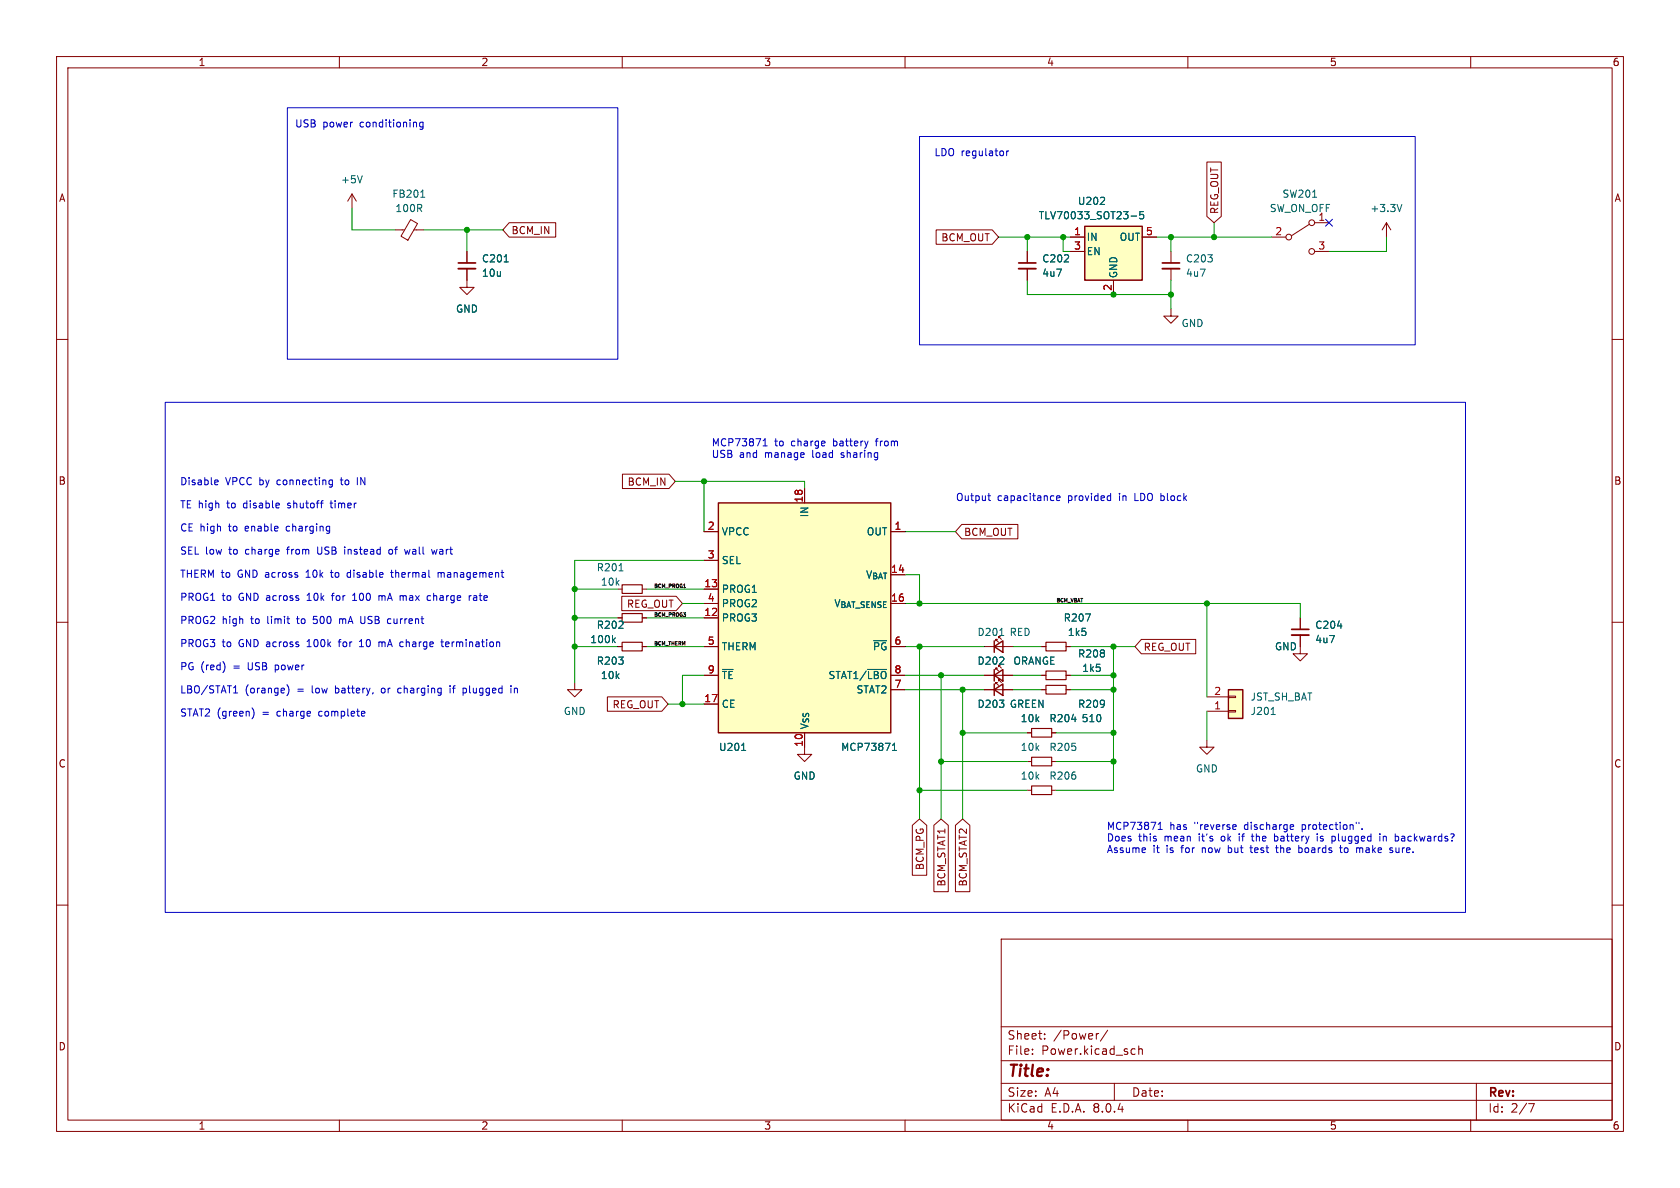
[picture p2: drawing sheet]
<svg xmlns="http://www.w3.org/2000/svg" width="297mm" height="210mm" viewBox="0 0 297 210" stroke-linecap="round" stroke-linejoin="round" font-family="sans-serif">
<g fill="none" stroke="#840000" stroke-width=".18">
<path d="M10 10h277v190h-277zM12 12h273v186h-273zM60 10v2M110 10v2M160 10v2M210 10v2M260 10v2M62.2 34.3l-.7 1.3M62.2 34.3v2.5M62.2 34.3l.8 1.3M72.6 38.8l1.2 .7-1.7 3-1.2-.7zM10 60h2"/>
<path d="M69.8 40.6h1.7M73.2 40.6h1.7M82.5 49.5v1.3h1.3l-1.3 1.3-1.2-1.3h1.2M285 60h2M10 110h2M109.2 104.1h.8M109.2 114.3h.8M109.2 109.2h.8M113.5 104.1h.8M113.5 114.3h.8M113.5 109.2h.8M174 114.3h5.1"/>
<path d="M176 113.3v-.3h.3h-.3l.5 .5M184.1 119.4h.8M184.1 114.3h.8M188.5 119.4h.7M188.5 114.3h.7M285 110h2M181.6 129.5h.8M181.6 134.6h.8M181.6 139.7h.8M184.1 121.9h.8M185.9 129.5h.8M185.9 134.6h.8"/>
<path d="M185.9 139.7h.8M188.5 121.9h.7M213.4 130.8v1.3h1.2l-1.2 1.3-1.3-1.3h1.3M10 160h2M285 160h2M177 166h108v32h-108zM60 198v2M110 198v2M160 198v2M177 194.5h108M177 191.5h108M177 187.5h108"/>
<path d="M177 181.5h108M182.5 186.3v.1M182.5 185.5v.1M184.7 183.6v.1M184.7 182.8v.1M194.2 182.7l-.2 .1M195.8 182.1l-1.3 2M197 191.5v3M200.2 185.4l.5 .1M200.7 186.3l-.5 .1M201.3 185.5l.2-.1 .4 .1 .1 .9M201.3 184.9v1.5"/>
<path d="M210 198v2M260 198v2M261 191.5v6.5M270.2 195.1h1l-.6 1.5"/>
</g>
<path d="M110 103.4h3.5v1.5h-3.5zM110 113.5h3.5v1.6h-3.5zM110 108.5h3.5v1.5h-3.5zM184.9 118.6h3.6v1.5h-3.6zM184.9 113.5h3.6v1.6h-3.6zM182.4 128.8h3.5v1.5h-3.5zM182.4 133.9h3.5v1.5h-3.5zM182.4 138.9h3.5v1.6h-3.5zM184.9 121.2h3.6v1.5h-3.6z" fill="none" stroke="#840000" stroke-width=".2"/>
<path d="M64 31.1l-.4 1.2M74.4 34.9h.7M74.6 33.8l.1-.2v1.3M108.4 113.1l.4 .5M108.8 112.8l-.5 .4M109.4 100.9h.8M176.7 112.3h.8M191.9 108.5h.9l-.6 1.3M189.5 127.2h.7" fill="none" stroke="#006464" stroke-width=".18"/>
<path d="M175.8 114.3l1.5-1v2zM175.8 113.3v2" fill="none" stroke="#840000" stroke-width=".25"/>
<path d="M217.2 121.9h2.5v5.1h-2.5z" fill="#ffffc2"/>
<path d="M174 119.4h5.1M176 118.4v-.3h.3h-.3l.5 .5M101.6 120.7v1.2h1.3l-1.3 1.3-1.3-1.3h1.3M213.4 125.7h3.8M213.4 123.2h3.8M217.2 123.1h1.2v.2h-1.2zM217.2 125.6h1.2v.3h-1.2z" fill="none" stroke="#840000" stroke-width=".18"/>
<path d="M175.8 119.4l1.5-1v2zM175.8 118.4v2M217.2 121.9h2.5v5.1h-2.5z" fill="none" stroke="#840000" stroke-width=".25"/>
<path d="M224.7 126.3h.7" fill="none" stroke="#006464" stroke-width=".18"/>
<path d="M127 88.9h30.5v40.6h-30.5z" fill="#ffffc2"/>
<path d="M127 88.9h30.5v40.6h-30.5z" fill="none" stroke="#840000" stroke-width=".25"/>
<g fill="none" stroke="#840000" stroke-width=".18">
<path d="M231.5 39.6l-3.2 2.1M232.4 39.4h2.5M245.1 39.4l-.8 1.2M245.1 39.4v2.5M245.1 39.4l.8 1.2M181.6 44.5v2M181.6 47.5v2M207 54.6v1.3h1.3l-1.3 1.3-1.3-1.3h1.3M207 44.5v2M207 47.5v2M224.8 41.9h2.5M232.4 44.5h2.5"/>
<path d="M124.5 94h2.5M124.5 99.1h2.5M142.2 86.4v2.5M157.5 94h2.5M124.5 109.2h2.5M124.5 104.1h2.5M124.5 106.7h2.5M124.5 114.3h2.5M124.5 119.4h2.5M157.5 114.3h2.5M157.5 119.4h2.5M229.9 112.3v3.3h1.2l-1.2 1.2-1.3-1.2h1.3"/>
<path d="M229.9 109.2v2.1M124.5 124.5h2.5M142.2 129.5v2.6M157.5 121.9h2.5"/>
<circle cx="231.9" cy="39.4" r=".51"/>
<circle cx="227.8" cy="41.9" r=".51"/>
<circle cx="231.9" cy="44.5" r=".51"/>
</g>
<path d="M232 34.9h.8M247.8 36.1l-.4 1.3M127.7 118.3h1.9M153.4 118.3h3.3M236.5 110.7h.7M131.1 132.7h.7M157.8 132.7h.7M157.8 131.8l.3-.4v1.3" fill="none" stroke="#006464" stroke-width=".18"/>
<path d="M180.1 47.5h3M205.5 47.5h3M228.3 112.3h3.1" fill="none" stroke="#840000" stroke-width=".33"/>
<path d="M180.1 46.5h3M205.5 46.5h3M228.3 111.3h3.1" fill="none" stroke="#840000" stroke-width=".3"/>
<path d="M191.8 40h10.1v9.5h-10.1z" fill="#ffffc2"/>
<path d="M191.8 40h10.1v9.5h-10.1zM175.8 121.9l1.5-1v2zM175.8 120.9v2" fill="none" stroke="#840000" stroke-width=".25"/>
<g fill="none" stroke="#840000" stroke-width=".18">
<path d="M90 39.4h8.2v2.5h-8.2l-1.1-1.3zM213.4 28.6h2.5v9.7l-1.3 1.1-1.2-1.1zM82.5 44.5v2M82.5 47.5v2M165.5 40.6h9.9l1.1 1.3-1.1 1.3h-9.9zM181.6 44.5v2M181.6 47.5v2M189.2 41.9h2.6M189.2 44.5h2.6M196.8 49.5v2.6M201.9 41.9h2.6M110 83.8h8.3l1.1 1.3-1.1 1.3h-8.3z"/>
<path d="M124.5 94h2.5M124.5 99.1h2.5M142.2 86.4v2.5M157.5 94h2.5M170 92.7h9.9v2.6h-9.9l-1.1-1.3zM109.2 114.3h.8M109.2 109.2h.8M109.9 105.4h9.6l1.1 1.3-1.1 1.3h-9.6zM113.5 114.3h.8M113.5 109.2h.8M124.5 114.3h2.5M124.5 109.2h2.5"/>
<path d="M124.5 119.4h2.5M124.5 104.1h2.5M124.5 106.7h2.5M157.5 114.3h2.5M157.5 119.4h2.5M174 119.4h1.8M177.3 119.4h1.8M184.1 114.3h.8M184.1 119.4h.8M188.5 114.3h.7M188.5 119.4h.7M201.8 113h9.6v2.6h-9.6l-1.1-1.3z"/>
<path d="M229.9 109.2v2.1M229.9 112.3v2M107.4 123.2h9.6l1.1 1.3-1.1 1.2h-9.6zM124.5 124.5h2.5M142.2 129.5v3.9h1.3l-1.3 1.2-1.2-1.2h1.2M157.5 121.9h2.5M174 121.9h5.1M176 120.9v-.2h.3h-.3l.5 .5M176.5 120.4v-.3h.3h-.3l.5 .6M181.6 129.5h.8M184.1 121.9h.8M185.9 129.5h.8"/>
<path d="M188.5 121.9h.7M161.3 145.9l1.3-1.1 1.2 1.1v8.8h-2.5zM165.1 145.9l1.3-1.1 1.2 1.1v11.7h-2.5zM168.9 145.9l1.3-1.1 1.3 1.1v11.7h-2.6z"/>
</g>
<g fill="none" stroke="#006464" stroke-width=".18">
<path d="M194.5 36.1h.8M195.2 35v.4M200 38.2h.9M202.1 37.4h-.6v.6l.2-.1 .4 .1 .1 .1-.1 .5-.1 .1-.5-.1M89.1 46.3h.8M108.4 113.1l.4 .5M108.8 112.8l-.5 .4M127.7 118.3h1.9M153.4 118.3h3.3M191.9 108.5h.9l-.6 1.3M236.5 110.7h.7M131.1 132.7h.7"/>
<path d="M157.8 132.7h.7M157.8 131.8l.3-.4v1.3M189.5 127.2h.7"/>
</g>
<path d="M81 47.5h3.1" fill="none" stroke="#840000" stroke-width=".33"/>
<path d="M81 46.5h3.1" fill="none" stroke="#840000" stroke-width=".3"/>
<g fill="none" stroke="#0000c2" stroke-width=".18">
<path d="M50.8 19.1h58.4v44.4h-58.4zM74.8 21.6v1l-.3 .3-.3-.1M74.8 21.7l-.4-.1-.2 .2 .1 .6h.5M162.6 24.1h87.6v36.9h-87.6zM178 26.7v.8M178.3 26.7l-.3 .2M29.2 71.1h229.9v90.2h-229.9zM134.9 78.8h.7M134.9 77.9l.4-.3v1.2M38.1 84.8l.4 .1 .1 .3-.6 .1M38.5 85.6l-.4 .1M56.2 96.7v1l.2 .3"/>
<path d="M58.3 85.6h.5M58.3 84.9h.5M58.3 88.9h.5M58.5 88.5l.1 1.2M58.8 84.8v1.1l-.3 .2h-.3M60.9 96.7v.1M63.2 84.4v1.3M69.3 97.2l-.3-.1-.3 .3 .2 .5h.4M72.5 97.1l-.3 .9-.2-.6-.2 .6M76.3 97.1l.2 .9 .3-.6 .2 .6 .3-.9M174.6 87.6h.5M174.8 87.2v1.1l.3 .2"/>
<path d="M186.2 87.6l.1 .1M186.3 88.4l-.1 .1M186.8 88.1l.6-.2-.1-.2-.3-.1-.2 .2 .1 .6h.4M196 87.6l.3 .1M196.3 88.4l-.3 .1M196.3 87.2v1.3M39.7 117.3l.1 .5-.1 .7M54.1 102.1h.7M54.2 101.1h-.1M54.3 106.1h.7M54.3 114.3h.7M54.4 105.2h-.1"/>
<path d="M54.4 113.4h-.1M55.4 110.1l.2 .1M56 109h-.6v.6l.2-.2M58.4 101.2h.5M58.6 100.8v1.2M58.6 105.3h.5M58.8 104.9v1.2M59.8 113.5h.5M60 109.4v.8M60 113.1v1.2M60.4 109.4l-.4 .1M61.8 101.2l-.3 .1-.1 .1v.5l.4 .2"/>
<path d="M62.3 106.1h.8M62.3 105.2l.4-.3v1.2M63.5 114.3h.8M63.5 113.4l.4-.4v1.3M64.4 110.2h-.4M67 105.4l.3-.1 .2 .2M67 105.3v.8M67 113.5v.8M67 113.6l.3-.1 .2 .2M69 109.4h.1M69 101.2h.5M69.1 110.2h-.1"/>
<path d="M69.2 100.8v1.1l.3 .2M71.2 113.5h.1M71.2 105.4l.1 .1M71.3 105.5v.6M71.3 114.3h-.1M71.5 105.3l-.2 .2M75.8 105.3l.3 .1M76.1 106.1h-.3M77.4 101.3l.4-.1 .2 .2M77.4 101.2v.9M77.9 113.5h.5M78 101.4v.7"/>
<path d="M78.1 113v1.1l.3 .2M78.2 101.2l-.2 .2M79 113.5l-.2 .2v.4l.2 .2M79.4 113.8l-.6 .1M83.3 105.3l-.3 .2M84.1 105.3l-.4 .1M84.2 105.7h-.3l-.2 .1v.3h.5M41.3 122.5h.7M41.5 121.4l.1-.2v1.3M44.6 125.1a1.46 1.46 0 0 1 0 2M50.7 121a1.46 1.46 0 0 1 0 2M67.5 121.7l-.1 .2 .1 .5"/>
<path d="M70.8 121.7h-.2l-.3 .2 .1 .5 .4 .1M79.6 121.2v.1M79.6 121.7v.8M80 121.7h.5M82 121.7h.2l.3 .2-.1 .5-.4 .1M90.3 121.2v.1M90.3 121.7v.8M90.9 121.8l.2-.1h.3l.1 .8M90.9 121.7v.8M204.8 146.6h.7M204.8 145.7l.3-.3v1.2M217.1 149.4v1.3"/>
<path d="M217.1 150.7h.2M217.3 149.9h-.2M218.4 145.8l.1 .3-.6 .1M218.5 146.6h-.1M219.1 147.4v.1M219.1 147.8v.9M221 149.9h.4M221.1 149.4v1.1l.3 .2M221.2 147.8h.5M221.4 147.4v1.1l.3 .2M225.3 147.9l.4-.1 .2 .1M225.3 147.4v1.3"/>
<path d="M225.5 149.9h.5M225.7 149.4v1.1l.3 .2M225.9 148.6l-.2 .1-.4-.1M228.3 145.8h.3l.1 .3-.6 .1M228.6 146.6h-.3M229.6 149.9h.4l.2 .2-.1 .6h-.5M232.9 147.8v.9M233.4 148.6l.4 .1M233.6 147.8l-.2 .2 .2 .2M235.8 147.8l.3 .3v.3l-.3 .3M236.8 149.9h.5M237 149.4v1.1l.3 .2"/>
<path d="M237.9 149.9l-.2 .2v.4l.2 .2M240.3 145.4v.2M240.4 149.9h.5v.8M240.8 146.5v.1M243.9 147.4v.1M243.9 147.8v.9M244.5 147.9l.4-.1 .2 .2M244.5 147.8v.9M246.8 149.9v.6l.3 .2M248.2 147.8l-.4 .1M248.2 148.2h-.3l-.2 .2 .1 .2 .4 .1"/>
</g>
<g fill="none" stroke="#009600" stroke-width=".18">
<path d="M62.2 36.8v3.8h7.6M214.6 39.4v2.5M74.9 40.6h14M82.5 40.6v3.9M176.5 41.9h12.7M181.6 49.5v2.6h25.4M181.6 41.9v2.6M188 41.9v2.6h1.2M204.5 41.9h20.3M207 41.9v2.6M207 49.5v5.1M245.1 41.9v2.6h-10.2"/>
<path d="M119.4 85.1h22.8v1.3M124.5 99.1h-22.9v21.6M124.5 85.1v8.9M160 94h8.9M101.6 114.3h7.6M101.6 109.2h7.6M101.6 104.1h7.6M114.3 114.3h10.2M114.3 109.2h10.2M114.3 104.1h10.2M120.6 106.7h3.9M124.5 119.4h-3.9v5.1"/>
<path d="M160 101.6h2.6v5.1M160 114.3h14M160 106.7h69.9v2.5M160 119.4h14M162.6 114.3v30.5M166.4 119.4v25.4M179.1 114.3h5M179.1 119.4h5M189.2 114.3h11.5M189.2 119.4h7.6M196.8 114.3v25.4h-10.1M213.4 106.7v16.5"/>
<path d="M118.1 124.5h6.4M160 121.9h14M162.6 139.7h19M166.4 134.6h15.2M170.2 129.5h11.4M170.2 121.9v22.9M179.1 121.9h5M186.7 129.5h10.1M186.7 134.6h10.1M189.2 121.9h7.6M213.4 125.7v5.1"/>
</g>
<path d="M234.3 38.8l1.3 1.2M235.6 38.8l-1.3 1.2" fill="none" stroke="#000084" stroke-width=".18"/>
<g fill="#009600" stroke="#009600" stroke-width=".18">
<circle cx="196.8" cy="52.1" r=".46"/>
<circle cx="207" cy="52.1" r=".46"/>
<circle cx="207" cy="41.9" r=".46"/>
<circle cx="214.6" cy="41.9" r=".46"/>
<circle cx="188" cy="41.9" r=".46"/>
<circle cx="181.6" cy="41.9" r=".46"/>
<circle cx="101.6" cy="109.2" r=".46"/>
<circle cx="82.5" cy="40.6" r=".46"/>
<circle cx="124.5" cy="85.1" r=".46"/>
<circle cx="101.6" cy="104.1" r=".46"/>
<circle cx="101.6" cy="114.3" r=".46"/>
<circle cx="213.4" cy="106.7" r=".46"/>
<circle cx="196.8" cy="114.3" r=".46"/>
<circle cx="196.8" cy="119.4" r=".46"/>
<circle cx="196.8" cy="129.5" r=".46"/>
<circle cx="196.8" cy="121.9" r=".46"/>
<circle cx="196.8" cy="134.6" r=".46"/>
<circle cx="166.4" cy="119.4" r=".46"/>
<circle cx="170.2" cy="121.9" r=".46"/>
<circle cx="170.2" cy="129.5" r=".46"/>
<circle cx="162.6" cy="106.7" r=".46"/>
<circle cx="162.6" cy="114.3" r=".46"/>
<circle cx="166.4" cy="134.6" r=".46"/>
<circle cx="162.6" cy="139.7" r=".46"/>
<circle cx="120.6" cy="124.5" r=".46"/>
</g>
<text font-size="2.8" fill="#840000" x="178" y="190.9">Title:</text>
<g font-size="2.1" fill="#840000">
<text x="178" y="184">Sheet:</text>
<text x="186.2" y="184">/Power/</text>
<text x="178" y="186.7">File:</text>
<text x="184.1" y="186.7">Power.kicad_sch</text>
<text x="178" y="196.9">KiCad</text>
<text x="178" y="194.1">Size:</text>
<text x="184.7" y="194.1">A4</text>
<text x="185.7" y="196.9">E.D.A.</text>
<text x="193.3" y="196.9">8.0.4</text>
<text x="200" y="194.1">Date:</text>
<text x="263" y="194.3">Rev:</text>
<text x="263" y="196.9">Id:</text>
<text x="267.1" y="196.9">2/7</text>
</g>
<g font-size="1.8" fill="#840000">
<text x="35" y="11.9">1</text>
<text x="85" y="11.9">2</text>
<text x="135" y="11.9">3</text>
<text x="185" y="11.9">4</text>
<text x="235" y="11.9">5</text>
<text x="285" y="11.9">6</text>
<text x="10.3" y="35.9">A</text>
<text x="285.3" y="35.9">A</text>
<text x="90.3" y="41.6">BCM_IN</text>
<text x="215.6" y="37.9" transform="rotate(-90 215.6 37.9)">REG_OUT</text>
<text x="166.3" y="42.9">BCM_OUT</text>
<text x="10.3" y="85.9">B</text>
<text x="110.9" y="86">BCM_IN</text>
<text x="285.3" y="85.9">B</text>
<text x="170.3" y="94.9">BCM_OUT</text>
<text x="110.7" y="107.6">REG_OUT</text>
<text x="202.1" y="115.3">REG_OUT</text>
<text x="108.2" y="125.4">REG_OUT</text>
<text x="10.3" y="135.9">C</text>
<text x="285.3" y="135.9">C</text>
<text x="163.5" y="153.9" transform="rotate(-90 163.5 153.9)">BCM_PG</text>
<text x="167.3" y="156.8" transform="rotate(-90 167.3 156.8)">BCM_STAT1</text>
<text x="171.1" y="156.8" transform="rotate(-90 171.1 156.8)">BCM_STAT2</text>
<text x="10.3" y="185.9">D</text>
<text x="285.3" y="185.9">D</text>
<text x="35" y="199.9">1</text>
<text x="85" y="199.9">2</text>
<text x="135" y="199.9">3</text>
<text x="185" y="199.9">4</text>
<text x="235" y="199.9">5</text>
<text x="285" y="199.9">6</text>
</g>
<g font-size="1.8" fill="#0000c2">
<text x="52.1" y="22.6">USB</text>
<text x="57.1" y="22.6">power</text>
<text x="63.7" y="22.6">conditioning</text>
<text x="165.1" y="27.7">LDO regulator</text>
<text x="125.7" y="79">MCP73871</text>
<text x="125.7" y="81">USB</text>
<text x="130.7" y="81">and</text>
<text x="135.3" y="81">manage</text>
<text x="136.9" y="79">to</text>
<text x="140" y="79">charge</text>
<text x="143.9" y="81">load</text>
<text x="147.6" y="79">battery</text>
<text x="149.2" y="81">sharing</text>
<text x="155.3" y="79">from</text>
<text x="31.7" y="85.9">Disable</text>
<text x="31.7" y="89.9">TE high</text>
<text x="39.9" y="85.9">VPCC by</text>
<text x="40.3" y="89.9">to</text>
<text x="43.3" y="89.9">disable</text>
<text x="49.2" y="85.9">connecting</text>
<text x="51.3" y="89.9">shutoff</text>
<text x="59.1" y="89.9">timer</text>
<text x="60.7" y="85.9">to</text>
<text x="63.8" y="85.9">IN</text>
<text x="168.9" y="88.7">Output</text>
<text x="176.3" y="88.7">capacitance</text>
<text x="188.9" y="88.7">provided</text>
<text x="198.1" y="88.7">in</text>
<text x="201" y="88.7">LDO block</text>
<text x="31.7" y="94">CE high</text>
<text x="40.6" y="94">to</text>
<text x="43.6" y="94">enable</text>
<text x="51.1" y="94">charging</text>
<text x="31.7" y="98.1">SEL low</text>
<text x="40.6" y="98.1">to</text>
<text x="43.7" y="98.1">charge</text>
<text x="51.2" y="98.1">from</text>
<text x="56.8" y="98.1">USB</text>
<text x="61.8" y="98.1">instead</text>
<text x="69.8" y="98.1">of</text>
<text x="72.9" y="98.1">wall</text>
<text x="77.8" y="98.1">wart</text>
<text x="31.7" y="102.2">THERM to</text>
<text x="31.7" y="106.3">PROG1</text>
<text x="39.3" y="106.3">to</text>
<text x="42.1" y="102.2">GND across</text>
<text x="42.3" y="106.3">GND across</text>
<text x="54.6" y="102.2">10k</text>
<text x="54.8" y="106.3">10k</text>
<text x="59.2" y="102.2">to</text>
<text x="59.4" y="106.3">for</text>
<text x="62.2" y="102.2">disable</text>
<text x="63.2" y="106.3">100</text>
<text x="68" y="106.3">mA</text>
<text x="70.2" y="102.2">thermal</text>
<text x="72" y="106.3">max</text>
<text x="77" y="106.3">charge</text>
<text x="78.7" y="102.2">management</text>
<text x="84.6" y="106.3">rate</text>
<text x="31.7" y="110.4">PROG2</text>
<text x="39.3" y="110.4">high</text>
<text x="44.5" y="110.4">to</text>
<text x="47.5" y="110.4">limit</text>
<text x="53" y="110.4">to</text>
<text x="56" y="110.4">500</text>
<text x="60.8" y="110.4">mA</text>
<text x="64.8" y="110.4">USB</text>
<text x="69.8" y="110.4">current</text>
<text x="31.7" y="114.5">PROG3</text>
<text x="31.7" y="118.6">PG (red)</text>
<text x="39.3" y="114.5">to</text>
<text x="41.3" y="118.6">=</text>
<text x="42.3" y="114.5">GND across</text>
<text x="44.1" y="118.6">USB</text>
<text x="49.1" y="118.6">power</text>
<text x="54.8" y="114.5">100k</text>
<text x="60.6" y="114.5">for</text>
<text x="64.4" y="114.5">10</text>
<text x="68" y="114.5">mA</text>
<text x="72" y="114.5">charge</text>
<text x="79.5" y="114.5">termination</text>
<text x="31.7" y="122.7">LBO/STAT1</text>
<text x="43.3" y="122.7">(orange)</text>
<text x="52.7" y="122.7">=</text>
<text x="55.4" y="122.7">low</text>
<text x="59.7" y="122.7">battery,</text>
<text x="68.1" y="122.7">or</text>
<text x="71.2" y="122.7">charging</text>
<text x="80.6" y="122.7">if</text>
<text x="83.1" y="122.7">plugged</text>
<text x="31.7" y="126.8">STAT2 (green)</text>
<text x="46.5" y="126.8">=</text>
<text x="49.2" y="126.8">charge</text>
<text x="56.8" y="126.8">complete</text>
<text x="195.6" y="146.8">MCP73871</text>
<text x="195.6" y="148.8">Does</text>
<text x="201.3" y="148.8">this</text>
<text x="206" y="148.8">mean</text>
<text x="206.8" y="146.8">has</text>
<text x="211.3" y="146.8">&quot;reverse</text>
<text x="212.2" y="148.8">it's</text>
<text x="216.3" y="148.8">ok</text>
<text x="219.7" y="148.8">if</text>
<text x="220.3" y="146.8">discharge</text>
<text x="222.2" y="148.8">the</text>
<text x="226.3" y="148.8">battery</text>
<text x="230.6" y="146.8">protection&quot;.</text>
<text x="234.1" y="148.8">is</text>
<text x="236.9" y="148.8">plugged</text>
<text x="245.6" y="148.8">in</text>
<text x="248.5" y="148.8">backwards?</text>
<text x="195.6" y="150.9">Assume</text>
<text x="203.8" y="150.9">it</text>
<text x="206.3" y="150.9">is</text>
<text x="209.1" y="150.9">for</text>
<text x="213" y="150.9">now</text>
<text x="217.8" y="150.9">but</text>
<text x="222" y="150.9">test</text>
<text x="226.7" y="150.9">the</text>
<text x="230.8" y="150.9">boards</text>
<text x="238.4" y="150.9">to</text>
<text x="241.5" y="150.9">make</text>
<text x="247.6" y="150.9">sure.</text>
</g>
<g font-size="1.8" fill="#006464">
<text x="60.2" y="32.6">+5V</text>
<text x="69.3" y="35.2">FB201</text>
<text x="226.6" y="35.2">SW201</text>
<text x="69.8" y="37.7">100R</text>
<text x="183.5" y="39">TLV70033_SOT23-5</text>
<text x="190.5" y="36.4">U202</text>
<text x="224.4" y="37.7">SW_ON_OFF</text>
<text x="242.2" y="37.7">+3.3V</text>
<text x="85.1" y="46.6">C201</text>
<text x="184.2" y="46.6">C202</text>
<text x="192" y="42.8">IN</text>
<text x="192" y="45.3">EN</text>
<text x="197.8" y="42.8">OUT</text>
<text x="209.6" y="46.6">C203</text>
<text x="85.1" y="49.1">10u</text>
<text x="184.2" y="49.1">4u7</text>
<text x="197.7" y="49.3" transform="rotate(-90 197.7 49.3)">GND</text>
<text x="209.6" y="49.1">4u7</text>
<text x="80.5" y="55.5">GND</text>
<text x="208.8" y="58">GND</text>
<text x="127.5" y="94.8">VPCC</text>
<text x="143.1" y="91.5" transform="rotate(-90 143.1 91.5)">IN</text>
<text x="153.1" y="94.8">OUT</text>
<text x="105.4" y="101.2">R201</text>
<text x="127.5" y="99.9">SEL</text>
<text x="106.1" y="103.7">10k</text>
<text x="127.5" y="105">PROG1</text>
<text x="127.5" y="107.5">PROG2</text>
<text x="147.4" y="107.5">V_{BAT_SENSE}</text>
<text x="153" y="102.5">V_{BAT}</text>
<text x="104.2" y="113.9">100k</text>
<text x="105.4" y="111.4">R202</text>
<text x="127.5" y="110.1">PROG3</text>
<text x="172.7" y="112.6">D201</text>
<text x="178.4" y="112.6">RED</text>
<text x="187.9" y="110.1">R207</text>
<text x="188.7" y="112.6">1k5</text>
<text x="232.4" y="111.4">C204</text>
<text x="232.4" y="113.9">4u7</text>
<text x="105.4" y="117.7">R203</text>
<text x="127.5" y="115.2">THERM</text>
<text x="154.2" y="115.2">~{PG}</text>
<text x="172.7" y="117.7">D202</text>
<text x="179.1" y="117.7">ORANGE</text>
<text x="190.5" y="116.4">R208</text>
<text x="191.2" y="119">1k5</text>
<text x="225.3" y="115.2">GND</text>
<text x="106.1" y="120.2">10k</text>
<text x="127.5" y="125.3">CE</text>
<text x="127.5" y="120.2">~{TE}</text>
<text x="146.4" y="120.2">STAT1/~{LBO}</text>
<text x="151.3" y="122.8">STAT2</text>
<text x="172.7" y="125.3">D203</text>
<text x="178.4" y="125.3">GREEN</text>
<text x="190.5" y="125.3">R209</text>
<text x="221" y="124.1">JST_SH_BAT</text>
<text x="99.6" y="126.6">GND</text>
<text x="143.1" y="129" transform="rotate(-90 143.1 129)">V_{SS}</text>
<text x="180.3" y="127.9">10k</text>
<text x="185.4" y="127.9">R204</text>
<text x="191.1" y="127.9">510</text>
<text x="221" y="126.6">J201</text>
<text x="127" y="132.9">U201</text>
<text x="148.6" y="132.9">MCP73871</text>
<text x="180.3" y="132.9">10k</text>
<text x="185.4" y="132.9">R205</text>
<text x="211.3" y="136.8">GND</text>
<text x="140.2" y="138">GND</text>
<text x="180.3" y="138">10k</text>
<text x="185.4" y="138">R206</text>
</g>
<g font-size="1.8" fill="#a90000">
<text x="189.8" y="41.7">1</text>
<text x="202.5" y="41.7">5</text>
<text x="225.4" y="41.7">2</text>
<text x="233" y="39.1">1</text>
<text x="189.8" y="44.2">3</text>
<text x="233" y="44.2">3</text>
<text x="196.6" y="51.5" transform="rotate(-90 196.6 51.5)">2</text>
<text x="142" y="88.9" transform="rotate(-90 142 88.9)">18</text>
<text x="125" y="93.7">2</text>
<text x="158" y="93.7">1</text>
<text x="125" y="98.8">3</text>
<text x="157.4" y="101.3">14</text>
<text x="124.4" y="103.9">13</text>
<text x="125" y="106.4">4</text>
<text x="157.4" y="106.4">16</text>
<text x="124.4" y="109">12</text>
<text x="125" y="114">5</text>
<text x="125" y="119.1">9</text>
<text x="158" y="114">6</text>
<text x="158" y="119.1">8</text>
<text x="124.4" y="124.2">17</text>
<text x="158" y="121.7">7</text>
<text x="214.6" y="125.5">1</text>
<text x="214.6" y="122.9">2</text>
<text x="142" y="132.1" transform="rotate(-90 142 132.1)">10</text>
</g>
<g font-size=".9" fill="#0f0f0f">
<text x="115.6" y="104">BCM_PROG1</text>
<text x="186.7" y="106.5">BCM_VBAT</text>
<text x="115.6" y="109">BCM_PROG3</text>
<text x="115.6" y="114.1">BCM_THERM</text>
</g>
</svg>
